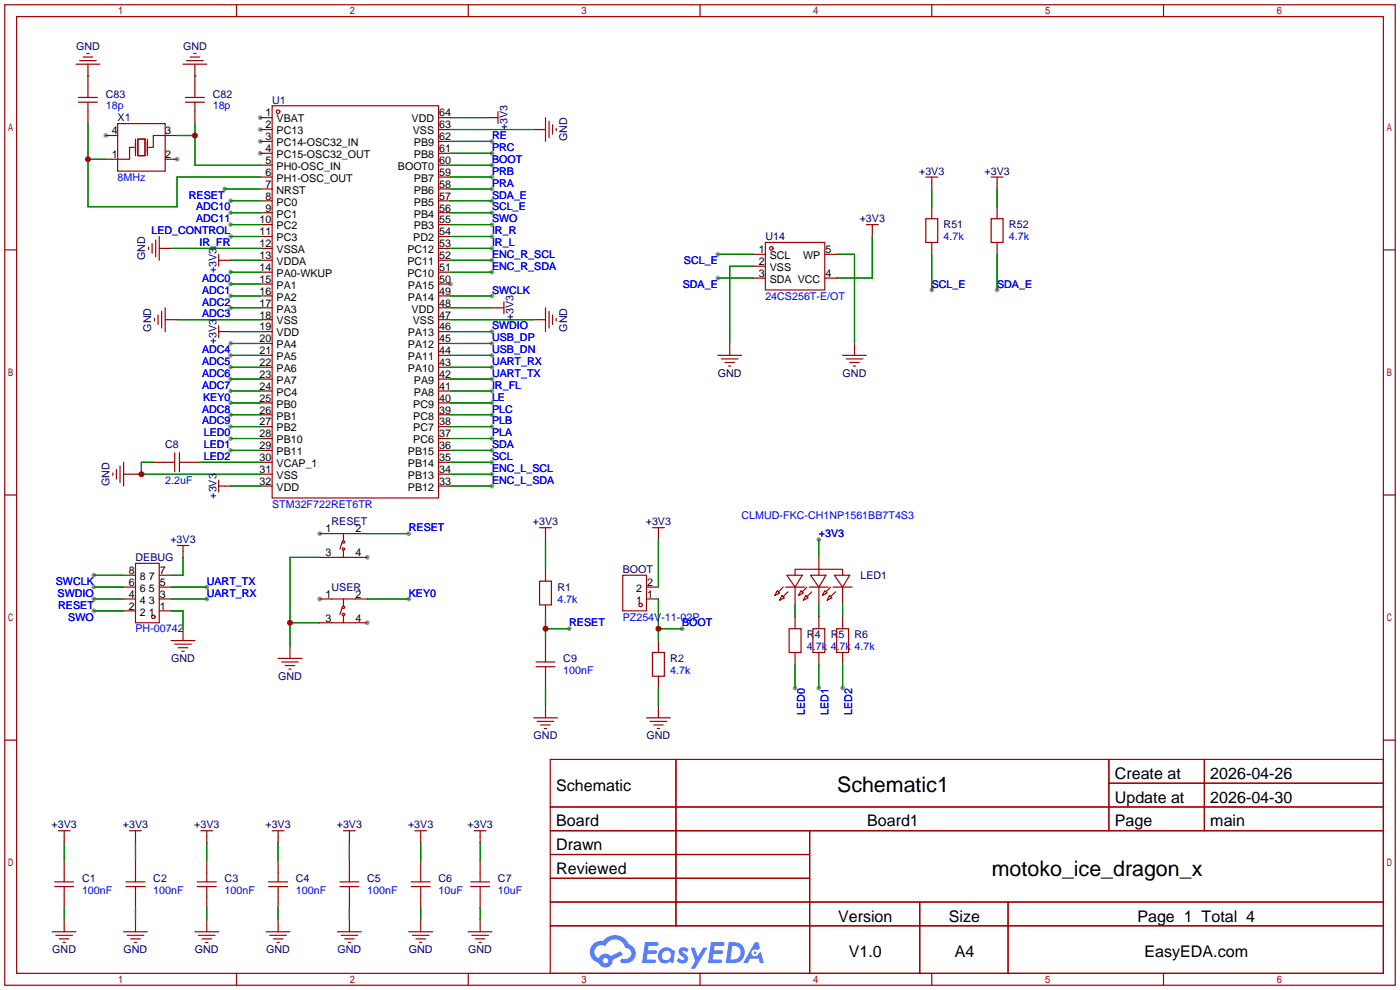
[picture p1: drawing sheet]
<svg xmlns="http://www.w3.org/2000/svg" width="299mm" height="212mm" viewBox="0 0 299 212" stroke-linecap="round" stroke-linejoin="round" font-family="sans-serif">
<g fill="#999">
<circle cx="55.6" cy="25.1" r=".51"/>
<circle cx="55.6" cy="27.7" r=".51"/>
<circle cx="55.6" cy="30.2" r=".51"/>
<circle cx="55.6" cy="32.8" r=".51"/>
<circle cx="96.3" cy="60.7" r=".51"/>
<circle cx="37.8" cy="34" r=".51"/>
<circle cx="22.6" cy="29" r=".51"/>
<circle cx="78.5" cy="119.1" r=".51"/>
<circle cx="68.3" cy="114" r=".51"/>
<circle cx="78.5" cy="133.1" r=".51"/>
<circle cx="68.3" cy="128" r=".51"/>
<circle cx="175" cy="115.3" r=".51"/>
<circle cx="105.2" cy="58.2" r=".51"/>
<circle cx="105.2" cy="93.7" r=".51"/>
<circle cx="105.2" cy="91.2" r=".51"/>
<circle cx="105.2" cy="88.6" r=".51"/>
<circle cx="105.2" cy="86.1" r=".51"/>
<circle cx="105.2" cy="40.4" r=".51"/>
<circle cx="105.2" cy="37.8" r=".51"/>
<circle cx="105.2" cy="32.8" r=".51"/>
<circle cx="105.2" cy="30.2" r=".51"/>
<circle cx="105.2" cy="81" r=".51"/>
<circle cx="105.2" cy="78.5" r=".51"/>
<circle cx="105.2" cy="35.3" r=".51"/>
<circle cx="48" cy="40.4" r=".51"/>
<circle cx="44.2" cy="128" r=".51"/>
<circle cx="44.2" cy="125.5" r=".51"/>
<circle cx="20.1" cy="130.6" r=".51"/>
<circle cx="20.1" cy="128" r=".51"/>
<circle cx="20.1" cy="125.5" r=".51"/>
<circle cx="20.1" cy="122.9" r=".51"/>
<circle cx="87.4" cy="114" r=".51"/>
<circle cx="87.4" cy="128" r=".51"/>
<circle cx="105.2" cy="70.9" r=".51"/>
<circle cx="105.2" cy="63.2" r=".51"/>
<circle cx="121.7" cy="134.4" r=".51"/>
<circle cx="145.8" cy="134.4" r=".51"/>
<circle cx="49.3" cy="91.2" r=".51"/>
<circle cx="169.9" cy="147.1" r=".51"/>
<circle cx="175" cy="147.1" r=".51"/>
<circle cx="180.1" cy="147.1" r=".51"/>
<circle cx="105.2" cy="75.9" r=".51"/>
<circle cx="105.2" cy="73.4" r=".51"/>
<circle cx="105.2" cy="98.8" r=".51"/>
<circle cx="105.2" cy="96.3" r=".51"/>
<circle cx="105.2" cy="55.6" r=".51"/>
<circle cx="105.2" cy="103.9" r=".51"/>
<circle cx="105.2" cy="101.3" r=".51"/>
<circle cx="105.2" cy="48" r=".51"/>
<circle cx="49.3" cy="58.2" r=".51"/>
<circle cx="49.3" cy="60.7" r=".51"/>
<circle cx="49.3" cy="63.2" r=".51"/>
<circle cx="49.3" cy="65.8" r=".51"/>
<circle cx="49.3" cy="73.4" r=".51"/>
<circle cx="49.3" cy="75.9" r=".51"/>
<circle cx="49.3" cy="78.5" r=".51"/>
<circle cx="49.3" cy="81" r=".51"/>
<circle cx="49.3" cy="86.1" r=".51"/>
<circle cx="49.3" cy="88.6" r=".51"/>
<circle cx="49.3" cy="42.9" r=".51"/>
<circle cx="49.3" cy="45.5" r=".51"/>
<circle cx="49.3" cy="96.3" r=".51"/>
<circle cx="49.3" cy="93.7" r=".51"/>
<circle cx="49.3" cy="83.6" r=".51"/>
<circle cx="153.4" cy="59.4" r=".51"/>
<circle cx="153.4" cy="54.4" r=".51"/>
<circle cx="49.3" cy="48" r=".51"/>
<circle cx="105.2" cy="83.6" r=".51"/>
<circle cx="105.2" cy="45.5" r=".51"/>
<circle cx="105.2" cy="42.9" r=".51"/>
<circle cx="199.1" cy="62" r=".51"/>
<circle cx="213.1" cy="62" r=".51"/>
<circle cx="105.2" cy="53.1" r=".51"/>
<circle cx="105.2" cy="50.5" r=".51"/>
<circle cx="49.3" cy="50.5" r=".51"/>
</g>
<g fill="none" stroke="#a10000" stroke-width=".25">
<path d="M1 1h297.2v209.6h-297.2zM3.6 3.6h292.1v204.4h-292.1zM50.5 1v2.6M100.1 1v2.6M149.6 1v2.6M199.1 1v2.6M248.7 1v2.6M1 53.4h2.6M295.7 53.4h2.5M1 105.8h2.6M295.7 105.8h2.5M1 158.2h2.6"/>
<path d="M295.7 158.2h2.5M117.6 162.3h178.1v45.7h-178.1zM117.6 172.5h178.1M117.6 177.5h178.1M144.5 162.3v35.6M173 177.5v30.5M237 162.3v15.2M237 167.4h58.7M257.4 162.3v15.2M117.6 182.6h55.4M117.6 192.8h178.1M117.6 187.7h55.4"/>
<path d="M117.6 197.9h178.1M196.6 192.8v15.2M215.4 192.8v15.2M50.5 208v2.6M100.1 208v2.6M149.6 208v2.6M199.1 208v2.6M248.7 208v2.6"/>
</g>
<g fill="#5487ff">
<path d="M145.3 202.7a1.3 1.3 0 0 1 1.9 .3l-.4 .6a.54 .54 0 0 0-.9-.2l.1 .2a1.34 1.34 0 0 1 .9 1.8 1.47 1.47 0 0 1-2.3-.1l.5-.6 .8 .5a.31 .31 0 0 0 .4-.3 .31 .31 0 0 0-.3-.4 1.12 1.12 0 0 1-.7-1.8z"/>
<path d="M147.6 202.5h.9l.6 2 1.2-2h.9l-2.7 4.6h-.9l1-1.7z"/>
<path d="M137.8 201.4h1.7a1.31 1.31 0 0 1 1.2 .2 .4 .4 0 0 1-.3 .5l-1.8 .1-.1 .9h1.6a.4 .4 0 0 1 .4 .4 .4 .4 0 0 1-.5 .4h-1.6l-.2 1.2h1.4a.46 .46 0 0 1 .5 0 .46 .46 0 0 1 .1 .5l-.4 .2h-2.6z"/>
<path d="M151.9 201.4h1.7a1.32 1.32 0 0 1 1.2 .2 .39 .39 0 0 1-.3 .5l-1.8 .1-.1 .9h1.6a.4 .4 0 0 1 .4 .4 .4 .4 0 0 1-.4 .4h-1.7l-.2 1.2h1.4a.46 .46 0 0 1 .5 0 .46 .46 0 0 1 .1 .5l-.4 .2h-2.6z"/>
<path d="M161.3 201.4h.8l.3 1.3-.6 .4a.75 .75 0 0 0-1.1 .3 .75 .75 0 0 0 .5 1 .75 .75 0 0 0 .9-.7l.5-.2 .6 2.3h-.8l-.3-.9h-1.8l-.5 .9h-1z"/>
<path d="M155.7 201.4l-.6 4.4h1.5a2.27 2.27 0 0 0 2.6-2.2 2.27 2.27 0 0 0-2.7-2.2zM156.5 202.1a1.5 1.5 0 0 1 1.8 1.6 1.5 1.5 0 0 1-1.9 1.4h-.3z"/>
<path d="M141.2 203a1.6 1.6 0 0 0-.3 2.3 1.6 1.6 0 0 0 2.3 .2l.7 .3 .3-2.4-.1-.3-.5-.1a1.58 1.58 0 0 0-2.4 0zM141.8 203.5a.98 .98 0 0 1 1.6 .4 .98 .98 0 0 1-1.1 1.3 .94 .94 0 0 1-.9-.7 .94 .94 0 0 1 .4-1z"/>
<path d="M126.8 201.8a2.37 2.37 0 0 0 1.1 4 1.54 1.54 0 0 0 1.8 1 1.54 1.54 0 0 0 1.2-1.6l2.2-1.1-.5-.8-2 1a1.57 1.57 0 0 0-2.7 .5 1.5 1.5 0 0 1-.7-2.1 1.5 1.5 0 0 1 2.2-.5 2.23 2.23 0 0 1 2.3-1.4 2.23 2.23 0 0 1 2 1.8 1.16 1.16 0 0 1 1.2 1.1 1.16 1.16 0 0 1-1.1 1.2h-.7a.47 .47 0 0 0-.5 .4 .47 .47 0 0 0 .4 .5 2.17 2.17 0 0 0 2.5-.9 2.17 2.17 0 0 0-.3-2.7l-.8-.4a3.2 3.2 0 0 0-5.5-.7l-1.1 .1zM128.8 205.3a.6 .6 0 0 1 1.2 0 .6 .6 0 0 1-1.2 0z"/>
<circle cx="161.4" cy="203.6" r=".28"/>
</g>
<g fill="none" stroke="#a10000" stroke-width=".25">
<path d="M16.3 13.7h5M17 13h3.6M17.8 12.2h2M18.5 11.4h.5M18.8 13.7v7.1M39.1 13.7h5.1M39.9 13h3.5M40.6 12.2h2.1M41.4 11.4h.5M41.7 13.7v7.1M16.8 21.8h4M16.8 20.8h4"/>
<path d="M18.8 21.8v4.6M22.6 29h2.5M25.1 26.4h10.2v10.2h-10.2zM28.7 31.5h-1v2.5h-5.1M29 29.7v3.6M29.5 29.7h1.5v3.6h-1.5zM31.5 29.7v3.6M35.3 34h2.5M37.8 29h-5v2.5h-1.1M39.6 21.8h4.1M39.6 20.8h4.1M41.7 21.8v4.6"/>
<path d="M55.6 25.1h2.6M55.6 27.7h2.6M55.6 30.2h2.6M55.6 32.8h2.6M55.6 35.3h2.6M55.6 37.8h2.6M58.2 22.6h35.5v83.8h-35.5zM93.7 25.1h2.6M93.7 27.7h2.6M93.7 30.2h2.6M93.7 32.8h2.6M93.7 35.3h2.6"/>
<path d="M93.7 37.8h2.6M103.9 25.1h2.5M106.4 23.9v2.5M114 27.7h2.6M116.6 25.1v5.1M117.3 25.9v3.6M118.1 26.7v2M118.9 27.4v.5M197.9 37.8h2.5M199.1 37.8v2.6M211.8 37.8h2.6M213.1 37.8v2.6"/>
<path d="M31.7 52.8v.5M32.5 52.1v2M33.3 51.3v3.6M34 53.1h2.6M34 50.5v5.1M46.7 55.6h2.6M46.7 54.4v2.5M55.6 40.4h2.6M55.6 42.9h2.6M55.6 45.5h2.6M55.6 48h2.6M55.6 50.5h2.6"/>
<path d="M55.6 53.1h2.6M55.6 55.6h2.6M55.6 58.2h2.6M93.7 40.4h2.6M93.7 42.9h2.6M93.7 45.5h2.6M93.7 48h2.6M93.7 50.5h2.6M93.7 53.1h2.6M93.7 55.6h2.6M93.7 58.2h2.6M161 54.4h2.6"/>
<path d="M161 56.9h2.6M161 59.4h2.6M163.6 51.8h12.7v10.2h-12.7zM176.3 54.4h2.5M176.3 59.4h2.5M185.2 48h2.5M186.4 48v2.5M197.9 46.7h2.5v5.1h-2.5zM199.1 44.2v2.5M199.1 51.8v2.6M211.8 46.7h2.6v5.1h-2.6zM213.1 44.2v2.5"/>
<path d="M213.1 51.8v2.6M33 68.1v.5M33.8 67.3v2M34.5 66.5v3.6M35.3 68.3h2.5M35.3 65.8v5.1M46.7 70.9h2.6M46.7 69.6v2.5M55.6 60.7h2.6M55.6 63.2h2.6M55.6 65.8h2.6M55.6 68.3h2.6"/>
<path d="M55.6 70.9h2.6M55.6 73.4h2.6M55.6 75.9h2.6M55.6 78.5h2.6M93.7 60.7h2.6M93.7 63.2h2.6M93.7 65.8h2.6M93.7 68.3h2.6M93.7 70.9h2.6M93.7 73.4h2.6M93.7 75.9h2.6M93.7 78.5h2.6"/>
<path d="M105.2 65.8h2.5M107.7 64.5v2.6M114 68.3h2.6M116.6 65.8v5.1M117.3 66.5v3.6M118.1 67.3v2M118.9 68.1v.5M153.4 75.9h5.1M154.2 76.7h3.5M154.9 77.5h2.1M155.7 78.2h.5M156 73.4v2.5"/>
<path d="M180.1 75.9h5.1M180.8 76.7h3.6M181.6 77.5h2M182.4 78.2h.5M182.6 73.4v2.5M25.7 99.6v3.5M26.4 98.8v5.1M32.8 98.8h4.5M37.3 96.8v4M38.4 98.8h4.5M38.4 96.8v4M55.6 81h2.6"/>
<path d="M55.6 83.6h2.6M55.6 86.1h2.6M55.6 88.6h2.6M55.6 91.2h2.6M55.6 93.7h2.6M55.6 96.3h2.6M55.6 98.8h2.6M93.7 81h2.6M93.7 83.6h2.6M93.7 86.1h2.6M93.7 88.6h2.6M93.7 91.2h2.6"/>
<path d="M93.7 93.7h2.6M93.7 96.3h2.6M93.7 98.8h2.6M24.1 101.1v.5M24.9 100.3v2.1M26.4 101.3h2.6M37.8 116.6h2.6M39.1 116.6v2.5M46.7 103.9h2.6M46.7 102.6v2.6M55.6 101.3h2.6M55.6 103.9h2.6"/>
<path d="M68.3 119.1h10.2M68.3 114h10.2M73.2 115.8l-.6 1.5M73.4 114v1.6M73.4 117.6v1.5M93.7 101.3h2.6M93.7 103.9h2.6M115.3 112.8h2.6M116.6 112.8v2.5M139.4 112.8h2.6M140.7 112.8v2.5M175 119.1v3.8"/>
<path d="M26.4 125.5h2.6M26.4 130.6h2.6M26.4 122.9h2.6M26.4 128h2.6M29 120.4h5v12.7h-5zM34 125.5h2.6M34 130.6h2.6M34 122.9h2.6M34 128h2.6M36.6 136.9h5.1M37.3 137.7h3.6M38.1 138.4h2"/>
<path d="M38.9 139.2h.5M39.1 134.4v2.5M62 138.2v2.5M68.3 128h10.2M68.3 133.1h10.2M73.2 129.8l-.6 1.5M73.4 128v1.5M73.4 131.6v1.5M115.3 124.2h2.6v5.1h-2.6zM116.6 121.7v2.5M116.6 129.3v2.5M116.6 136.9v4.6"/>
<path d="M133.1 122.9h5.1v7.7h-5.1zM138.2 125.5h2.5M138.2 128h2.5M139.4 139.4h2.6v5.1h-2.6zM140.7 136.9v2.5M166.1 126.2l.5 .5-1 .6zM167.1 127.3l.5 .5-1 .5zM167.4 125.5l-1 1M167.9 125.5h4.1M168.1 122.9h3.3l-1.5 2.6zM168.4 126.5l-1 1M168.7 134.4h2.5v5h-2.5z"/>
<path d="M169.9 122.9v-1.2h10.2v1.2M169.9 125.5v3.8M169.9 131.8v2.6M169.9 139.4v2.6M171.2 126.2l.5 .5-1 .6zM172.2 127.3l.5 .5-1 .5zM172.5 125.5l-1.1 1M173 125.5h4M173.2 122.9h3.3l-1.5 2.6zM173.5 126.5l-1 1M173.7 134.4h2.6v5h-2.6zM175 125.5v3.8"/>
<path d="M175 131.8v2.6M175 139.4v2.6M176.3 126.2l.5 .5-1 .6zM177.3 127.3l.5 .5-1 .5zM177.5 125.5l-1 1M178.1 125.5h4M178.3 122.9h3.3l-1.5 2.6zM178.6 126.5l-1.1 1M178.8 134.4h2.6v5h-2.6zM180.1 125.5v3.8M180.1 131.8v2.6M180.1 139.4v2.6"/>
<path d="M59.4 140.7h5.1M60.2 141.5h3.6M61 142.2h2M61.7 143h.5M114 153.4h5.1M114.6 141.5h4M114.6 142.5h4M114.8 154.2h3.6M115.6 154.9h2M116.3 155.7h.5M116.6 142.5v4.6M116.6 150.9v2.5"/>
<path d="M138.2 153.4h5.1M138.9 154.2h3.6M139.7 154.9h2M140.5 155.7h.5M140.7 144.5v2.6M140.7 150.9v2.5M12.4 177.5h2.6M13.7 177.5v2.6M27.7 177.5h2.5M29 177.5v2.6M42.9 177.5h2.6M44.2 177.5v2.6"/>
<path d="M58.2 177.5h2.5M59.4 177.5v2.6M73.4 177.5h2.5M74.7 177.5v2.6M88.6 177.5h2.6M89.9 177.5v2.6M101.3 177.5h2.6M102.6 177.5v2.6M11.2 199.1h5.1M11.7 188.5h4M11.7 189.5h4M11.9 199.9h3.6"/>
<path d="M13.7 183.9v4.6M13.7 189.5v4.6M13.7 196.6v2.5M26.4 199.1h5.1M26.9 188.5h4.1M26.9 189.5h4.1M27.2 199.9h3.5M29 183.9v4.6M29 189.5v4.6M29 196.6v2.5M41.7 199.1h5M42.2 188.5h4"/>
<path d="M42.2 189.5h4M42.4 199.9h3.6M44.2 183.9v4.6M44.2 189.5v4.6M44.2 196.6v2.5M56.9 199.1h5.1M57.4 188.5h4.1M57.4 189.5h4.1M57.7 199.9h3.5M59.4 183.9v4.6M59.4 189.5v4.6M59.4 196.6v2.5"/>
<path d="M72.1 199.1h5.1M72.6 188.5h4.1M72.6 189.5h4.1M72.9 199.9h3.6M74.7 183.9v4.6M74.7 189.5v4.6M74.7 196.6v2.5M87.4 199.1h5.1M87.9 188.5h4M87.9 189.5h4M88.1 199.9h3.6M89.9 183.9v4.6"/>
<path d="M89.9 189.5v4.6M89.9 196.6v2.5M100.1 199.1h5.1M100.6 188.5h4M100.6 189.5h4M100.8 199.9h3.6M102.6 183.9v4.6M102.6 189.5v4.6M102.6 196.6v2.5M12.7 200.7h2M13.5 201.4h.5M27.9 200.7h2.1"/>
<path d="M28.7 201.4h.5M43.2 200.7h2M43.9 201.4h.5M58.4 200.7h2.1M59.2 201.4h.5M73.7 200.7h2M74.4 201.4h.5M88.9 200.7h2M89.7 201.4h.5M101.6 200.7h2M102.4 201.4h.5"/>
<circle cx="59.4" cy="23.9" r=".38"/>
<circle cx="164.8" cy="53.1" r=".38"/>
<circle cx="73.4" cy="117.3" r=".25"/>
<circle cx="73.4" cy="115.8" r=".25"/>
<circle cx="32.8" cy="131.8" r=".38"/>
<circle cx="73.4" cy="131.3" r=".25"/>
<circle cx="73.4" cy="129.8" r=".25"/>
<circle cx="136.9" cy="129.3" r=".38"/>
</g>
<g fill="none" stroke="#008700" stroke-width=".25">
<path d="M18.8 16.3h.1M41.7 16.3h.1M18.8 26.4v17.8h19v-6.4h17.8M18.8 34h3.8M37.8 29h3.9M41.7 26.4v8.9h13.9M96.3 27.7h17.7M96.3 25.1h7.6M96.3 37.8h8.9M96.3 32.8h8.9M96.3 30.2h8.9M96.3 35.3h8.9"/>
<path d="M36.6 53.1h19M48 40.4h7.6M49.3 55.6h6.3M49.3 58.2h6.3M49.3 48h6.3M49.3 42.9h6.3M49.3 45.5h6.3M49.3 50.5h6.3M96.3 53.1h8.9M96.3 55.6h8.9M96.3 58.2h8.9M96.3 40.4h8.9"/>
<path d="M96.3 48h8.9M96.3 42.9h8.9M96.3 45.5h8.9M96.3 50.5h8.9M153.4 59.4h7.6M153.4 54.4h7.6M161 56.9h-5v16.5M178.8 54.4h3.8v19M186.4 50.5v8.9h-7.6M199.1 40.4v3.8M199.1 54.4v7.6M213.1 40.4v3.8"/>
<path d="M213.1 54.4v7.6M37.8 68.3h17.8M49.3 70.9h6.3M49.3 65.8h6.3M49.3 78.5h6.3M49.3 63.2h6.3M49.3 75.9h6.3M49.3 73.4h6.3M49.3 60.7h6.3M96.3 68.3h17.7M96.3 70.9h8.9M96.3 65.8h8.9"/>
<path d="M96.3 78.5h8.9M96.3 63.2h8.9M96.3 75.9h8.9M96.3 73.4h8.9M32.8 98.8h-2.6v2.5M42.9 98.8h12.7M49.3 93.7h6.3M49.3 91.2h6.3M49.3 88.6h6.3M49.3 86.1h6.3M49.3 81h6.3M49.3 96.3h6.3"/>
<path d="M49.3 83.6h6.3M96.3 98.8h8.9M96.3 93.7h8.9M96.3 91.2h8.9M96.3 88.6h8.9M96.3 86.1h8.9M96.3 81h8.9M96.3 96.3h8.9M96.3 83.6h8.9M29 101.3h26.6M39.1 119.1v3.8h-2.5M49.3 103.9h6.3"/>
<path d="M68.3 119.1h-6.3v19.1M78.5 114h8.9M96.3 101.3h8.9M96.3 103.9h8.9M116.6 115.3v6.4M140.7 115.3v10.2M175 115.3v3.8M20.1 130.6h6.3M20.1 128h6.3M20.1 125.5h6.3M20.1 122.9h6.3M36.6 130.6h2.5v3.8"/>
<path d="M36.6 128h7.6M36.6 125.5h7.6M62 133.1h6.3M78.5 128h8.9M116.6 131.8v5.1M116.6 134.4h5.1M140.7 134.4h5.1M140.7 128v8.9M169.9 129.3v2.5M175 129.3v2.5M180.1 129.3v2.5M116.6 147.1v3.8"/>
<path d="M140.7 147.1v3.8M169.9 142v5.1M175 142v5.1M180.1 142v5.1M13.7 180.1v3.8M13.7 194.1v2.5M29 180.1v3.8M29 194.1v2.5M44.2 180.1v3.8M44.2 194.1v2.5M59.4 180.1v3.8M59.4 194.1v2.5"/>
<path d="M74.7 180.1v3.8M74.7 194.1v2.5M89.9 180.1v3.8M89.9 194.1v2.5M102.6 180.1v3.8M102.6 194.1v2.5"/>
</g>
<g fill="#c00">
<circle cx="30.2" cy="101.3" r=".63"/>
<circle cx="62" cy="133.1" r=".63"/>
<circle cx="116.6" cy="134.4" r=".63"/>
<circle cx="140.7" cy="134.4" r=".63"/>
<circle cx="18.8" cy="34" r=".63"/>
<circle cx="41.7" cy="29" r=".63"/>
</g>
<g font-size="4.6">
<text x="178.9" y="169.3">Schematic1</text>
<text x="212" y="187.1">motoko_ice_dragon_x</text>
</g>
<g font-size="3.4">
<text x="238.3" y="166.5">Create at</text>
<text x="258.7" y="166.5">2026-04-26</text>
<text x="118.9" y="169">Schematic</text>
<text x="238.3" y="171.6">Update at</text>
<text x="258.7" y="171.6">2026-04-30</text>
<text x="118.9" y="176.6">Board</text>
<text x="185.3" y="176.6">Board1</text>
<text x="238.3" y="176.6">Page</text>
<text x="258.7" y="176.6">main</text>
<text x="118.9" y="181.7">Drawn</text>
<text x="118.9" y="186.8">Reviewed</text>
<text x="179.1" y="197">Version</text>
<text x="202.8" y="197">Size</text>
<text x="243.1" y="197">Page 1 Total 4</text>
<text x="181.4" y="204.6">V1.0</text>
<text x="204" y="204.6">A4</text>
<text x="244.6" y="204.6">EasyEDA.com</text>
</g>
<g font-size="2.3" fill="#000080">
<text x="16.3" y="10.7">GND</text>
<text x="39.1" y="10.7">GND</text>
<text x="22.6" y="20.9">C83</text>
<text x="45.5" y="20.9">C82</text>
<text x="58.2" y="22.1">U1</text>
<text x="25.1" y="25.9">X1</text>
<text x="108.5" y="27.8" transform="rotate(-90 108.5 27.8)">+3V3</text>
<text x="121.2" y="30.2" transform="rotate(-90 121.2 30.2)">GND</text>
<text x="196.4" y="37.4">+3V3</text>
<text x="210.4" y="37.4">+3V3</text>
<text x="183.7" y="47.5">+3V3</text>
<text x="163.6" y="51.3">U14</text>
<text x="201.7" y="48.8">R51</text>
<text x="215.6" y="48.8">R52</text>
<text x="31" y="55.6" transform="rotate(-90 31 55.6)">GND</text>
<text x="46.3" y="58.3" transform="rotate(-90 46.3 58.3)">+3V3</text>
<text x="32.3" y="70.9" transform="rotate(-90 32.3 70.9)">GND</text>
<text x="109.8" y="68.5" transform="rotate(-90 109.8 68.5)">+3V3</text>
<text x="121.2" y="70.9" transform="rotate(-90 121.2 70.9)">GND</text>
<text x="46.3" y="73.6" transform="rotate(-90 46.3 73.6)">+3V3</text>
<text x="153.4" y="80.5">GND</text>
<text x="180.1" y="80.5">GND</text>
<text x="35.3" y="95.8">C8</text>
<text x="23.4" y="103.9" transform="rotate(-90 23.4 103.9)">GND</text>
<text x="46.3" y="106.6" transform="rotate(-90 46.3 106.6)">+3V3</text>
<text x="70.9" y="112.3">RESET</text>
<text x="113.9" y="112.3">+3V3</text>
<text x="138" y="112.3">+3V3</text>
<text x="29" y="119.9">DEBUG</text>
<text x="36.4" y="116.1">+3V3</text>
<text x="133.1" y="122.5">BOOT</text>
<text x="183.9" y="123.7">LED1</text>
<text x="70.9" y="126.3">USER</text>
<text x="119.1" y="126.3">R1</text>
<text x="172.5" y="136.4">R4</text>
<text x="177.5" y="136.4">R5</text>
<text x="182.6" y="136.4">R6</text>
<text x="36.6" y="141.5">GND</text>
<text x="120.4" y="141.5">C9</text>
<text x="143.3" y="141.5">R2</text>
<text x="59.4" y="145.3">GND</text>
<text x="114" y="158">GND</text>
<text x="138.2" y="158">GND</text>
<text x="11" y="177.1">+3V3</text>
<text x="26.3" y="177.1">+3V3</text>
<text x="41.5" y="177.1">+3V3</text>
<text x="56.7" y="177.1">+3V3</text>
<text x="72" y="177.1">+3V3</text>
<text x="87.2" y="177.1">+3V3</text>
<text x="99.9" y="177.1">+3V3</text>
<text x="17.5" y="188.5">C1</text>
<text x="32.8" y="188.5">C2</text>
<text x="48" y="188.5">C3</text>
<text x="63.2" y="188.5">C4</text>
<text x="78.5" y="188.5">C5</text>
<text x="93.7" y="188.5">C6</text>
<text x="106.4" y="188.5">C7</text>
<text x="11.2" y="203.7">GND</text>
<text x="26.4" y="203.7">GND</text>
<text x="41.7" y="203.7">GND</text>
<text x="56.9" y="203.7">GND</text>
<text x="72.1" y="203.7">GND</text>
<text x="87.4" y="203.7">GND</text>
<text x="100.1" y="203.7">GND</text>
</g>
<g font-size="2.3" fill="#00f">
<text x="22.6" y="23.4">18p</text>
<text x="45.5" y="23.4">18p</text>
<text x="105.2" y="29.7">RE</text>
<text x="105.2" y="32.3">PRC</text>
<text x="105.2" y="34.8">BOOT</text>
<text x="25.1" y="38.6">8MHz</text>
<text x="105.2" y="39.9">PRA</text>
<text x="105.2" y="37.4">PRB</text>
<text x="40.4" y="42.4">RESET</text>
<text x="41.9" y="45">ADC10</text>
<text x="41.9" y="47.5">ADC11</text>
<text x="105.2" y="47.5">SWO</text>
<text x="105.2" y="45">SCL_E</text>
<text x="105.2" y="42.4">SDA_E</text>
<text x="32.4" y="50.1">LED_CONTROL</text>
<text x="42.7" y="52.6">IR_FR</text>
<text x="105.2" y="52.6">IR_L</text>
<text x="105.2" y="50.1">IR_R</text>
<text x="201.7" y="51.3">4.7k</text>
<text x="215.6" y="51.3">4.7k</text>
<text x="105.2" y="57.7">ENC_R_SDA</text>
<text x="105.2" y="55.1">ENC_R_SCL</text>
<text x="146.2" y="56.4">SCL_E</text>
<text x="43.2" y="60.2">ADC0</text>
<text x="43.2" y="62.8">ADC1</text>
<text x="43.2" y="65.3">ADC2</text>
<text x="105.2" y="62.8">SWCLK</text>
<text x="145.9" y="61.5">SDA_E</text>
<text x="163.6" y="64">24CS256T-E/OT</text>
<text x="199.1" y="61.5">SCL_E</text>
<text x="213.1" y="61.5">SDA_E</text>
<text x="43.2" y="67.8">ADC3</text>
<text x="105.2" y="70.4">SWDIO</text>
<text x="43.2" y="75.5">ADC4</text>
<text x="105.2" y="75.5">USB_DN</text>
<text x="105.2" y="72.9">USB_DP</text>
<text x="43.2" y="78">ADC5</text>
<text x="43.2" y="80.5">ADC6</text>
<text x="43.2" y="83.1">ADC7</text>
<text x="105.2" y="80.5">UART_TX</text>
<text x="105.2" y="78">UART_RX</text>
<text x="105.2" y="83.1">IR_FL</text>
<text x="43.2" y="88.2">ADC8</text>
<text x="43.4" y="85.6">KEY0</text>
<text x="105.2" y="88.2">PLC</text>
<text x="105.2" y="85.6">LE</text>
<text x="43.2" y="90.7">ADC9</text>
<text x="43.6" y="93.2">LED0</text>
<text x="43.6" y="95.8">LED1</text>
<text x="105.2" y="93.2">PLA</text>
<text x="105.2" y="90.7">PLB</text>
<text x="105.2" y="95.8">SDA</text>
<text x="43.6" y="98.3">LED2</text>
<text x="105.2" y="98.3">SCL</text>
<text x="105.2" y="100.9">ENC_L_SCL</text>
<text x="35.3" y="103.4">2.2uF</text>
<text x="105.2" y="103.4">ENC_L_SDA</text>
<text x="58.2" y="108.5">STM32F722RET6TR</text>
<text x="87.4" y="113.6">RESET</text>
<text x="158.5" y="111">CLMUD-FKC-CH1NP1561BB7T4S3</text>
<text x="175" y="114.8">+3V3</text>
<text x="11.9" y="125">SWCLK</text>
<text x="44.2" y="125">UART_TX</text>
<text x="12.3" y="127.5">SWDIO</text>
<text x="12.4" y="130.1">RESET</text>
<text x="44.2" y="127.5">UART_RX</text>
<text x="87.4" y="127.5">KEY0</text>
<text x="119.1" y="128.8">4.7k</text>
<text x="14.6" y="132.6">SWO</text>
<text x="29" y="135.2">PH-00742</text>
<text x="121.7" y="133.9">RESET</text>
<text x="133.1" y="132.6">PZ254V-11-02P</text>
<text x="145.8" y="133.9">BOOT</text>
<text x="172.5" y="139">4.7k</text>
<text x="177.5" y="139">4.7k</text>
<text x="182.6" y="139">4.7k</text>
<text x="120.4" y="144">100nF</text>
<text x="143.3" y="144">4.7k</text>
<text x="172" y="152.8" transform="rotate(-90 172 152.8)">LED0</text>
<text x="177.1" y="152.8" transform="rotate(-90 177.1 152.8)">LED1</text>
<text x="182.1" y="152.8" transform="rotate(-90 182.1 152.8)">LED2</text>
<text x="17.5" y="191">100nF</text>
<text x="32.8" y="191">100nF</text>
<text x="48" y="191">100nF</text>
<text x="63.2" y="191">100nF</text>
<text x="78.5" y="191">100nF</text>
<text x="93.7" y="191">10uF</text>
<text x="106.4" y="191">10uF</text>
</g>
<g font-size="2.3">
<text x="23.9" y="28.7">4</text>
<text x="35.3" y="28.7">3</text>
<text x="56.8" y="24.9">1</text>
<text x="56.8" y="27.4">2</text>
<text x="56.8" y="30">3</text>
<text x="59.1" y="26.2">VBAT</text>
<text x="59.1" y="28.7">PC13</text>
<text x="88" y="26.2">VDD</text>
<text x="88.2" y="28.7">VSS</text>
<text x="93.9" y="30">62</text>
<text x="93.9" y="27.4">63</text>
<text x="93.9" y="24.9">64</text>
<text x="23.9" y="33.8">1</text>
<text x="35.3" y="33.8">2</text>
<text x="56.8" y="32.5">4</text>
<text x="56.8" y="35.1">5</text>
<text x="59.1" y="31.2">PC14-OSC32_IN</text>
<text x="59.1" y="33.8">PC15-OSC32_OUT</text>
<text x="88.5" y="33.8">PB8</text>
<text x="88.5" y="31.2">PB9</text>
<text x="93.9" y="35.1">60</text>
<text x="93.9" y="32.5">61</text>
<text x="56.8" y="37.6">6</text>
<text x="56.8" y="40.1">7</text>
<text x="59.1" y="36.3">PH0-OSC_IN</text>
<text x="59.1" y="38.9">PH1-OSC_OUT</text>
<text x="59.1" y="41.4">NRST</text>
<text x="85" y="36.3">BOOT0</text>
<text x="88.5" y="41.4">PB6</text>
<text x="88.5" y="38.9">PB7</text>
<text x="93.9" y="40.1">58</text>
<text x="93.9" y="37.6">59</text>
<text x="55.5" y="47.8">10</text>
<text x="56.8" y="42.7">8</text>
<text x="56.8" y="45.2">9</text>
<text x="59.1" y="43.9">PC0</text>
<text x="59.1" y="46.5">PC1</text>
<text x="88.5" y="46.5">PB4</text>
<text x="88.5" y="43.9">PB5</text>
<text x="93.9" y="47.8">55</text>
<text x="93.9" y="45.2">56</text>
<text x="93.9" y="42.7">57</text>
<text x="55.5" y="50.3">11</text>
<text x="55.5" y="52.8">12</text>
<text x="59.1" y="49">PC2</text>
<text x="59.1" y="51.6">PC3</text>
<text x="88.3" y="51.6">PD2</text>
<text x="88.5" y="49">PB3</text>
<text x="93.9" y="52.8">53</text>
<text x="93.9" y="50.3">54</text>
<text x="55.5" y="55.4">13</text>
<text x="55.5" y="57.9">14</text>
<text x="59.1" y="54.1">VSSA</text>
<text x="59.1" y="56.6">VDDA</text>
<text x="59.1" y="59.2">PA0-WKUP</text>
<text x="87.1" y="59.2">PC10</text>
<text x="87.1" y="56.6">PC11</text>
<text x="87.1" y="54.1">PC12</text>
<text x="93.9" y="57.9">51</text>
<text x="93.9" y="55.4">52</text>
<text x="162.2" y="54.1">1</text>
<text x="162.2" y="56.6">2</text>
<text x="162.2" y="59.2">3</text>
<text x="164.5" y="55.4">SCL</text>
<text x="164.5" y="57.9">VSS</text>
<text x="171.7" y="55.4">WP</text>
<text x="176.4" y="59.2">4</text>
<text x="176.4" y="54.1">5</text>
<text x="55.5" y="60.5">15</text>
<text x="55.5" y="63">16</text>
<text x="55.5" y="65.5">17</text>
<text x="59.1" y="61.7">PA1</text>
<text x="59.1" y="64.3">PA2</text>
<text x="87.2" y="64.3">PA14</text>
<text x="87.2" y="61.7">PA15</text>
<text x="93.9" y="65.5">48</text>
<text x="93.9" y="63">49</text>
<text x="93.9" y="60.5">50</text>
<text x="164.5" y="60.5">SDA VCC</text>
<text x="55.5" y="68.1">18</text>
<text x="55.5" y="70.6">19</text>
<text x="59.1" y="66.8">PA3</text>
<text x="59.1" y="69.3">VSS</text>
<text x="59.1" y="71.9">VDD</text>
<text x="87.2" y="71.9">PA13</text>
<text x="88" y="66.8">VDD</text>
<text x="88.2" y="69.3">VSS</text>
<text x="93.9" y="70.6">46</text>
<text x="93.9" y="68.1">47</text>
<text x="55.5" y="73.2">20</text>
<text x="55.5" y="75.7">21</text>
<text x="59.1" y="74.4">PA4</text>
<text x="59.1" y="77">PA5</text>
<text x="87.2" y="77">PA11</text>
<text x="87.2" y="74.4">PA12</text>
<text x="93.9" y="75.7">44</text>
<text x="93.9" y="73.2">45</text>
<text x="55.5" y="78.2">22</text>
<text x="55.5" y="80.8">23</text>
<text x="55.5" y="83.3">24</text>
<text x="59.1" y="79.5">PA6</text>
<text x="59.1" y="82">PA7</text>
<text x="87.2" y="79.5">PA10</text>
<text x="88.5" y="82">PA9</text>
<text x="93.9" y="83.3">41</text>
<text x="93.9" y="80.8">42</text>
<text x="93.9" y="78.2">43</text>
<text x="55.5" y="85.9">25</text>
<text x="55.5" y="88.4">26</text>
<text x="59.1" y="84.6">PC4</text>
<text x="59.1" y="87.1">PB0</text>
<text x="59.1" y="89.7">PB1</text>
<text x="88.3" y="89.7">PC8</text>
<text x="88.3" y="87.1">PC9</text>
<text x="88.5" y="84.6">PA8</text>
<text x="93.9" y="88.4">39</text>
<text x="93.9" y="85.9">40</text>
<text x="55.5" y="90.9">27</text>
<text x="55.5" y="93.5">28</text>
<text x="59.1" y="92.2">PB2</text>
<text x="59.1" y="94.7">PB10</text>
<text x="88.3" y="94.7">PC6</text>
<text x="88.3" y="92.2">PC7</text>
<text x="93.9" y="93.5">37</text>
<text x="93.9" y="90.9">38</text>
<text x="55.5" y="96">29</text>
<text x="55.5" y="98.6">30</text>
<text x="55.5" y="101.1">31</text>
<text x="59.1" y="97.3">PB11</text>
<text x="59.1" y="99.8">VCAP_1</text>
<text x="87.2" y="99.8">PB14</text>
<text x="87.2" y="97.3">PB15</text>
<text x="93.9" y="101.1">34</text>
<text x="93.9" y="98.6">35</text>
<text x="93.9" y="96">36</text>
<text x="55.5" y="103.6">32</text>
<text x="59.1" y="102.4">VSS</text>
<text x="59.1" y="104.9">VDD</text>
<text x="87.2" y="104.9">PB12</text>
<text x="87.2" y="102.4">PB13</text>
<text x="93.9" y="103.6">33</text>
<text x="69.6" y="113.8">1</text>
<text x="75.9" y="113.8">2</text>
<text x="69.6" y="118.9">3</text>
<text x="75.9" y="118.9">4</text>
<text x="27.6" y="122.7">8</text>
<text x="27.6" y="125.2">6</text>
<text x="29.9" y="124">8</text>
<text x="31.8" y="124">7</text>
<text x="34.2" y="125.2">5</text>
<text x="34.2" y="122.7">7</text>
<text x="138.3" y="125.2">2</text>
<text x="27.6" y="127.8">4</text>
<text x="27.6" y="130.3">2</text>
<text x="29.9" y="126.5">6</text>
<text x="29.9" y="129">4</text>
<text x="29.9" y="131.6">2</text>
<text x="31.8" y="131.6">1</text>
<text x="31.8" y="129">3</text>
<text x="31.8" y="126.5">5</text>
<text x="34.2" y="130.3">1</text>
<text x="34.2" y="127.8">3</text>
<text x="69.6" y="127.8">1</text>
<text x="75.9" y="127.8">2</text>
<text x="136" y="129">1</text>
<text x="136" y="126.5">2</text>
<text x="138.3" y="127.8">1</text>
<text x="69.6" y="132.8">3</text>
<text x="75.9" y="132.8">4</text>
</g>
</svg>
